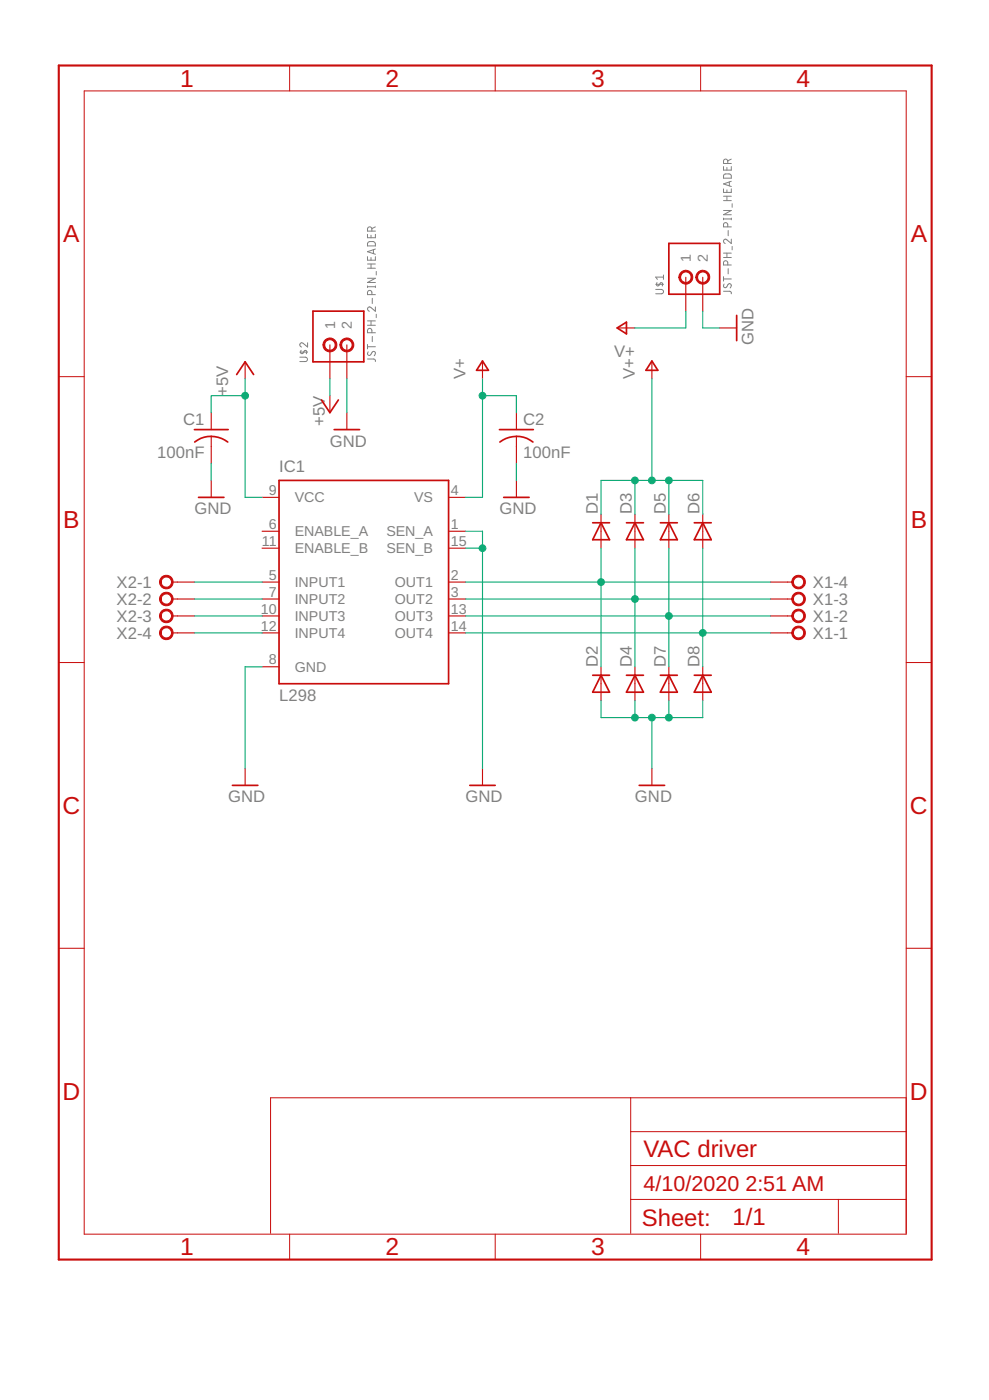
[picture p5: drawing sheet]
<svg xmlns="http://www.w3.org/2000/svg" width="148mm" height="210mm" viewBox="0 0 148 210" stroke-linecap="round" stroke-linejoin="round" font-family="sans-serif">
<g fill="none" stroke="#808080" stroke-width=".15">
<path d="M55.1 35.1v.5h1.1v-.5M55.1 38.5v.5h1.1v-.5M55.1 39.6h1.1M55.2 36.3l.2-.1 .6 .1 .2 .1v.5h-1.1zM55.6 35.3v.3M55.6 38.6v.4M55.6 39.6v.6M55.7 34.6v-.3a.33 .33 0 0 0-.3-.3 .33 .33 0 0 0-.3 .3v.3h1.1M55.9 37.4v.6M56.2 37.3l-1.1 .4 1.1 .4M56.2 34l-.5 .3M108.4 25v.5h1.2v-.5"/>
<path d="M108.4 28.3v.6h1.2v-.6M108.4 32.7v.3M108.4 38.6h1.2M108.4 38h1.2M108.4 32.8h1.2M108.4 31.6h1.2l-1.2 .6h1.2M108.4 30.1h1.2M108.4 29.4h1.2M108.5 26.2l.8-.1 .2 .2 .1 .4h-1.2zM108.9 25.1v.4M108.9 28.5v.4M108.9 29.4v.7"/>
<path d="M108.9 38v.6M109 39.7v-.3a.32 .32 0 0 0-.3-.3 .32 .32 0 0 0-.3 .3v.3h1.2M109 34v-.3a.32 .32 0 0 0-.3-.3 .32 .32 0 0 0-.3 .3v.3h1.2M109 24.5v-.3a.32 .32 0 0 0-.3-.4 .32 .32 0 0 0-.3 .4v.3h1.2M109.1 34.6v.7M109.3 27.3v.6M109.6 35.9v.6l-.7-.5a.32 .32 0 0 0-.5 .1 .32 .32 0 0 0 .2 .4M109.6 32.7v.3M109.6 27.2l-1.2 .4 1.2 .4M109.6 23.9l-.6 .2M109.7 30.5v.6M109.7 37v.5"/>
<path d="M44.9 53.6h.8a.33 .33 0 0 1 .4 .3 .33 .33 0 0 1-.4 .3h-.8M44.9 52.8h1.2M45.1 52.5v.5h.2l.3-.4 .2-.1 .2 .2-.1 .3M46.1 51.4v.6l-.7-.5a.32 .32 0 0 0-.5 .1 .32 .32 0 0 0 .3 .4M55.1 53.8h1l.1 .2v.2M55.1 52h1.1M55.1 42.9v.2M55.1 51.6v.7M55.1 48.8h1.1M55.1 48.1h1.1M55.1 43h1.1M55.1 41.7h1.1l-1.1 .7h1.1"/>
<path d="M55.1 40.2h1.1M55.2 52.7l-.1 .4 .2 .2 .2-.1 .3-.4a.29 .29 0 0 1 .4 0 .29 .29 0 0 1 0 .4l-.1 .1M55.6 48.1v.7M55.7 49.9v-.3a.33 .33 0 0 0-.3-.4 .33 .33 0 0 0-.3 .4v.3h1.1M55.7 44.2v-.3a.33 .33 0 0 0-.3-.4 .33 .33 0 0 0-.3 .4v.3h1.1M55.8 44.7v.8M55.8 50.4v.8M56.2 46v.7l-.6-.6a.32 .32 0 0 0-.5 .1 .32 .32 0 0 0 .2 .5M56.2 42.9v.2M56.4 40.7v.5M56.4 47.1v.5M98.2 43.4h.9a.33 .33 0 0 1 .3 .3 .33 .33 0 0 1-.3 .3h-.9"/>
<path d="M98.2 42.6h1.2M98.4 42.4v.4l.2 .1 .3-.4 .2-.1 .2 .1-.1 .4M99.4 41.6h-1.2l.3 .3M99.4 41.2v.7M108.4 43.7h1l.1 .1 .1 .2M108.4 41.8h1.2M108.4 41.5v.6M108.5 42.6l-.1 .4 .2 .1 .3-.1 .2-.3a.32 .32 0 0 1 .5 0 .32 .32 0 0 1-.2 .5M109.1 40.3v.8"/>
</g>
<g fill="none" stroke="#c90d0c" stroke-width=".25">
<path d="M100.2 36.5h7.6v7.6h-7.6zM35.5 56.2l1.2-1.9 1.3 1.9M46.9 46.7h7.6v7.6h-7.6zM48.2 60l1.2 1.9 1.3-1.9M72.3 54.1l.9 1.4h-1.8zM92.5 49.2l1.4-.9v1.8zM97.7 54.1l.9 1.4h-1.8zM110.4 47.3v3.8M29.1 64.4h5.1M29.2 66.3a4 4 0 0 1 4.9 0M29.7 74.6h3.8M41.8 72h25.4v30.5h-25.4z"/>
<path d="M50.1 64.4h3.8M74.8 64.4h5.1M74.9 66.3a4 4 0 0 1 4.9 0M75.5 74.6h3.8M88.8 78.4h2.5M90 78.4l1.3 2.5h-2.5zM93.9 78.4h2.5M95.1 78.4l1.3 2.5h-2.5zM98.9 78.4h2.6M100.2 78.4l1.3 2.5h-2.6zM104 78.4h2.6M105.3 78.4l1.3 2.5h-2.6z"/>
<path d="M34.8 117.8h3.8M70.4 117.8h3.8M88.8 101.2h2.5M90 101.2l1.3 2.6h-2.5zM93.9 101.2h2.5M95.1 101.2l1.3 2.6h-2.5zM95.8 117.8h3.8M98.9 101.2h2.6M100.2 101.2l1.3 2.6h-2.6zM104 101.2h2.6M105.3 101.2l1.3 2.6h-2.6z"/>
</g>
<g fill="none" stroke="#c90d0c" stroke-width=".17">
<path d="M36.7 54.3v2.5M49.4 51.7v5.1M49.4 59.3v2.6M52 51.7v5.1M72.3 54.3v2.5M92.6 49.2h2.5M97.7 54.3v2.5M102.7 41.6v5.1M105.3 41.6v5.1M107.8 49.2h2.6M31.6 61.9v2.5M31.6 65.4v4.1"/>
<path d="M31.6 72v2.6M39.3 74.6h2.5M39.3 79.7h2.5M52 61.9v2.5M67.2 74.6h2.5M67.2 79.7h2.5M77.4 61.9v2.5M77.4 65.4v4.1M77.4 72v2.6M90 77.1v5.1M95.1 77.1v5.1M100.2 77.1v5.1"/>
<path d="M105.3 77.1v5.1M25.8 94.9h3.3M25.8 92.4h3.3M25.8 89.8h3.3M25.8 87.3h3.3M39.3 82.2h2.5M39.3 94.9h2.5M39.3 92.4h2.5M39.3 100h2.5M39.3 89.8h2.5M39.3 87.3h2.5M67.2 82.2h2.5"/>
<path d="M67.2 94.9h2.5M67.2 92.4h2.5M67.2 89.8h2.5M67.2 87.3h2.5M90 100v5.1M95.1 100v5.1M100.2 100v5.1M105.3 100v5.1M115.4 94.9h3.3M115.4 92.4h3.3M115.4 89.8h3.3M115.4 87.3h3.3"/>
<path d="M36.7 115.2v2.6M72.3 115.2v2.6M97.7 115.2v2.6"/>
</g>
<g fill="#c90d0c" stroke="#c90d0c" stroke-width=".15">
<path d="M102.1 40.7a1.04 1.04 0 0 1 1.6 .4 1.04 1.04 0 0 1-.7 1.5 1.04 1.04 0 0 1-1.3-1h.3a.79 .79 0 0 1 1-.8 .79 .79 0 0 1 .3 1.3 .79 .79 0 0 1-1.3-.3v-.2h-.3v-.3z" fill-rule="evenodd"/>
<path d="M104.6 40.7a1.04 1.04 0 0 1 1.6 .4 1.04 1.04 0 0 1-.7 1.5 1.04 1.04 0 0 1-1.3-1h.3a.79 .79 0 0 1 1.1-.8 .79 .79 0 0 1 .2 1.3 .79 .79 0 0 1-1.3-.3v-.2h-.3l.1-.3z" fill-rule="evenodd"/>
<path d="M119 94.1a1.03 1.03 0 0 1 1.6 .3 1.03 1.03 0 0 1-.7 1.5 1.03 1.03 0 0 1-1.3-1h.3a.77 .77 0 0 1 1.1-.6 .77 .77 0 0 1 .1 1.2 .77 .77 0 0 1-1.2-.4v-.2h-.3l.2-.6z" fill-rule="evenodd"/>
<path d="M119 91.5a1.03 1.03 0 0 1 1.6 .4 1.03 1.03 0 0 1-.7 1.4 1.03 1.03 0 0 1-1.3-.9h.3a.77 .77 0 0 1 1.1-.7 .77 .77 0 0 1 .1 1.3 .77 .77 0 0 1-1.2-.4v-.2h-.3l.2-.6z" fill-rule="evenodd"/>
<path d="M119 89a1.03 1.03 0 0 1 1.6 .4 1.03 1.03 0 0 1-.7 1.4 1.03 1.03 0 0 1-1.3-1h.3a.77 .77 0 0 1 1.1-.6 .77 .77 0 0 1 .1 1.3 .77 .77 0 0 1-1.2-.5v-.2h-.3l.2-.6z" fill-rule="evenodd"/>
<path d="M119 86.5a1.03 1.03 0 0 1 1.6 .3 1.03 1.03 0 0 1-.7 1.5 1.03 1.03 0 0 1-1.3-1h.3a.77 .77 0 0 1 1.1-.7 .77 .77 0 0 1 .1 1.3 .77 .77 0 0 1-1.2-.4v-.2h-.3l.2-.6z" fill-rule="evenodd"/>
<path d="M48.8 50.9a1.05 1.05 0 0 1 1.6 .4 1.05 1.05 0 0 1-.7 1.4 1.05 1.05 0 0 1-1.3-1h.2a.79 .79 0 0 1 1.1-.7 .79 .79 0 0 1 .3 1.3 .79 .79 0 0 1-1.3-.4l-.1-.2h-.2l.2-.6z" fill-rule="evenodd"/>
<path d="M51.3 50.9a1.04 1.04 0 0 1 1.6 .4 1.04 1.04 0 0 1-.7 1.4 1.04 1.04 0 0 1-1.3-1h.3a.79 .79 0 0 1 1.1-.7 .79 .79 0 0 1 .2 1.3 .79 .79 0 0 1-1.3-.4v-.2h-.3l.2-.6z" fill-rule="evenodd"/>
<path d="M24.3 86.5a1.03 1.03 0 0 1 1.5 .3 1.03 1.03 0 0 1-.6 1.5 1.03 1.03 0 0 1-1.3-1h.3a.78 .78 0 0 1 1-.8 .78 .78 0 0 1 .3 1.3 .78 .78 0 0 1-1.3-.3v-.2h-.3v-.3z" fill-rule="evenodd"/>
<path d="M24.3 89a1.03 1.03 0 0 1 1.5 .4 1.03 1.03 0 0 1-.6 1.4 1.03 1.03 0 0 1-1.3-1h.3a.78 .78 0 0 1 1-.7 .78 .78 0 0 1 .3 1.3 .78 .78 0 0 1-1.3-.4v-.2h-.3v-.3z" fill-rule="evenodd"/>
<path d="M24.3 91.5a1.03 1.03 0 0 1 1.5 .4 1.03 1.03 0 0 1-.6 1.4 1.03 1.03 0 0 1-1.3-.9h.3a.78 .78 0 0 1 1-.8 .78 .78 0 0 1 .3 1.3 .78 .78 0 0 1-1.3-.3v-.2h-.3v-.3z" fill-rule="evenodd"/>
<path d="M24.3 94.1a1.03 1.03 0 0 1 1.5 .3 1.03 1.03 0 0 1-.6 1.5 1.03 1.03 0 0 1-1.3-1h.3a.78 .78 0 0 1 1-.7 .78 .78 0 0 1 .3 1.2 .78 .78 0 0 1-1.3-.3v-.2h-.3v-.3z" fill-rule="evenodd"/>
</g>
<g fill="none" stroke="#c90d0c" stroke-width=".15">
<path d="M12.6 13.6h123.2v171.4h-123.2zM43.4 9.8v3.8M74.2 9.8v3.8M105 9.8v3.8M8.8 56.5h3.8M135.8 56.5h3.8M8.8 99.3h3.8M135.8 99.3h3.8M8.8 142.2h3.8M135.8 142.2h3.8M94.5 179.8h41.3M94.5 164.6v20.3"/>
<path d="M94.5 174.8h41.3M94.5 169.7h41.3M125.6 179.8v5.1M135.8 164.6h-95.3v20.3M43.4 185v3.8M74.2 185v3.8M105 185v3.8"/>
</g>
<path d="M8.8 9.8h130.8v179h-130.8z" fill="none" stroke="#c90d0c" stroke-width=".32"/>
<g fill="none" stroke="#0dab76" stroke-width=".17">
<path d="M36.7 56.8v17.8h2.6M36.7 59.3h-5.1v2.6M49.4 56.8v2.5M52 56.8v5.1M72.3 56.8v17.8h-2.6M72.3 59.3h5.1v2.6M97.7 56.8v15.2M102.7 46.7v2.5h-7.6M105.3 46.7v2.5h2.5M31.6 69.5v2.5M69.7 79.7h2.6v35.5M77.4 69.5v2.5"/>
<path d="M90 77.1v-5.1h15.3v5.1M95.1 72v5.1M100.2 72v5.1M29.1 87.3h10.2M29.1 89.8h10.2M29.1 94.9h10.2M29.1 92.4h10.2M39.3 100h-2.6v15.2M69.7 87.3h45.7M69.7 89.8h45.7M69.7 94.9h45.7M69.7 92.4h45.7"/>
<path d="M69.7 82.2h2.6M90 82.2v17.8M95.1 82.2v17.8M100.2 82.2v17.8M105.3 82.2v17.8M90 105.1v2.5h15.3v-2.5M95.1 105.1v2.5M97.7 107.6v7.6M100.2 105.1v2.5"/>
</g>
<g fill="#0dab76" stroke="#0dab76" stroke-width=".15">
<circle cx="90" cy="87.3" r=".51"/>
<circle cx="95.1" cy="89.8" r=".51"/>
<circle cx="105.3" cy="94.9" r=".51"/>
<circle cx="100.2" cy="92.4" r=".51"/>
<circle cx="95.1" cy="72" r=".51"/>
<circle cx="97.7" cy="72" r=".51"/>
<circle cx="100.2" cy="72" r=".51"/>
<circle cx="72.3" cy="59.3" r=".51"/>
<circle cx="95.1" cy="107.6" r=".51"/>
<circle cx="100.2" cy="107.6" r=".51"/>
<circle cx="97.7" cy="107.6" r=".51"/>
<circle cx="72.3" cy="82.2" r=".51"/>
<circle cx="36.7" cy="59.3" r=".51"/>
</g>
<g font-size="3.7" fill="#c90d0c">
<text x="27" y="13">1</text>
<text x="57.8" y="13">2</text>
<text x="88.6" y="13">3</text>
<text x="119.3" y="13">4</text>
<text x="9.5" y="36.3">A</text>
<text x="136.4" y="36.3">A</text>
<text x="9.5" y="79.2">B</text>
<text x="136.4" y="79.2">B</text>
<text x="9.4" y="122">C</text>
<text x="136.3" y="122">C</text>
<text x="9.4" y="164.9">D</text>
<text x="136.3" y="164.9">D</text>
<text x="27" y="188.2">1</text>
<text x="57.8" y="188.2">2</text>
<text x="88.6" y="188.2">3</text>
<text x="119.3" y="188.2">4</text>
</g>
<g font-size="3.6" fill="#c90d0c">
<text x="96.4" y="173.5">VAC driver</text>
<text x="96.1" y="183.8">Sheet:</text>
<text x="109.7" y="183.6">1/1</text>
</g>
<g font-size="3.2" fill="#c90d0c">
<text x="96.4" y="178.6">4/10/2020</text>
<text x="111.7" y="178.6">2:51 AM</text>
</g>
<g font-size="2.5" fill="#808080">
<text x="92" y="53.5">V+</text>
<text x="112.9" y="51.7" transform="rotate(-90 112.9 51.7)">GND</text>
<text x="34.2" y="59.3" transform="rotate(-90 34.2 59.3)">+5V</text>
<text x="69.7" y="56.8" transform="rotate(-90 69.7 56.8)">V+</text>
<text x="95.1" y="56.8" transform="rotate(-90 95.1 56.8)">V+</text>
<text x="27.4" y="63.8">C1</text>
<text x="48.7" y="63.9" transform="rotate(-90 48.7 63.9)">+5V</text>
<text x="78.4" y="63.8">C2</text>
<text x="23.5" y="68.6">100nF</text>
<text x="41.8" y="70.8">IC1</text>
<text x="49.4" y="67">GND</text>
<text x="78.4" y="68.6">100nF</text>
<text x="29.1" y="77.1">GND</text>
<text x="74.8" y="77.1">GND</text>
<text x="89.6" y="77.1" transform="rotate(-90 89.6 77.1)">D1</text>
<text x="94.6" y="77.1" transform="rotate(-90 94.6 77.1)">D3</text>
<text x="99.7" y="77.1" transform="rotate(-90 99.7 77.1)">D5</text>
<text x="104.8" y="77.1" transform="rotate(-90 104.8 77.1)">D6</text>
<text x="17.5" y="88.2">X2-1</text>
<text x="121.8" y="88.2">X1-4</text>
<text x="17.5" y="90.7">X2-2</text>
<text x="17.5" y="93.2">X2-3</text>
<text x="17.5" y="95.8">X2-4</text>
<text x="121.8" y="95.8">X1-1</text>
<text x="121.8" y="93.2">X1-2</text>
<text x="121.8" y="90.7">X1-3</text>
<text x="89.6" y="100" transform="rotate(-90 89.6 100)">D2</text>
<text x="94.6" y="100" transform="rotate(-90 94.6 100)">D4</text>
<text x="99.7" y="100" transform="rotate(-90 99.7 100)">D7</text>
<text x="104.8" y="100" transform="rotate(-90 104.8 100)">D8</text>
<text x="41.8" y="105">L298</text>
<text x="34.2" y="120.3">GND</text>
<text x="69.7" y="120.3">GND</text>
<text x="95.1" y="120.3">GND</text>
</g>
<g font-size="2.1" fill="#808080">
<text x="103.5" y="39.2" transform="rotate(-90 103.5 39.2)">1</text>
<text x="106" y="39.2" transform="rotate(-90 106 39.2)">2</text>
<text x="50.2" y="49.4" transform="rotate(-90 50.2 49.4)">1</text>
<text x="52.7" y="49.4" transform="rotate(-90 52.7 49.4)">2</text>
<text x="40.3" y="74.2">9</text>
<text x="44.1" y="75.3">VCC</text>
<text x="62" y="75.3">VS</text>
<text x="67.6" y="74.2">4</text>
<text x="39.2" y="81.8">11</text>
<text x="40.3" y="79.3">6</text>
<text x="44.1" y="83">ENABLE_B</text>
<text x="44.1" y="80.4">ENABLE_A</text>
<text x="57.9" y="83">SEN_B</text>
<text x="57.9" y="80.4">SEN_A</text>
<text x="67.6" y="81.8">15</text>
<text x="67.6" y="79.3">1</text>
<text x="40.3" y="89.5">7</text>
<text x="40.3" y="86.9">5</text>
<text x="44.1" y="88">INPUT1</text>
<text x="59.2" y="88">OUT1</text>
<text x="67.6" y="89.5">3</text>
<text x="67.6" y="86.9">2</text>
<text x="39.1" y="94.5">12</text>
<text x="39.1" y="92">10</text>
<text x="44.1" y="95.7">INPUT4</text>
<text x="44.1" y="93.1">INPUT3</text>
<text x="44.1" y="90.6">INPUT2</text>
<text x="59.2" y="95.7">OUT4</text>
<text x="59.2" y="93.1">OUT3</text>
<text x="59.2" y="90.6">OUT2</text>
<text x="67.6" y="94.5">14</text>
<text x="67.6" y="92">13</text>
<text x="40.3" y="99.6">8</text>
<text x="44.1" y="100.7">GND</text>
</g>
</svg>
